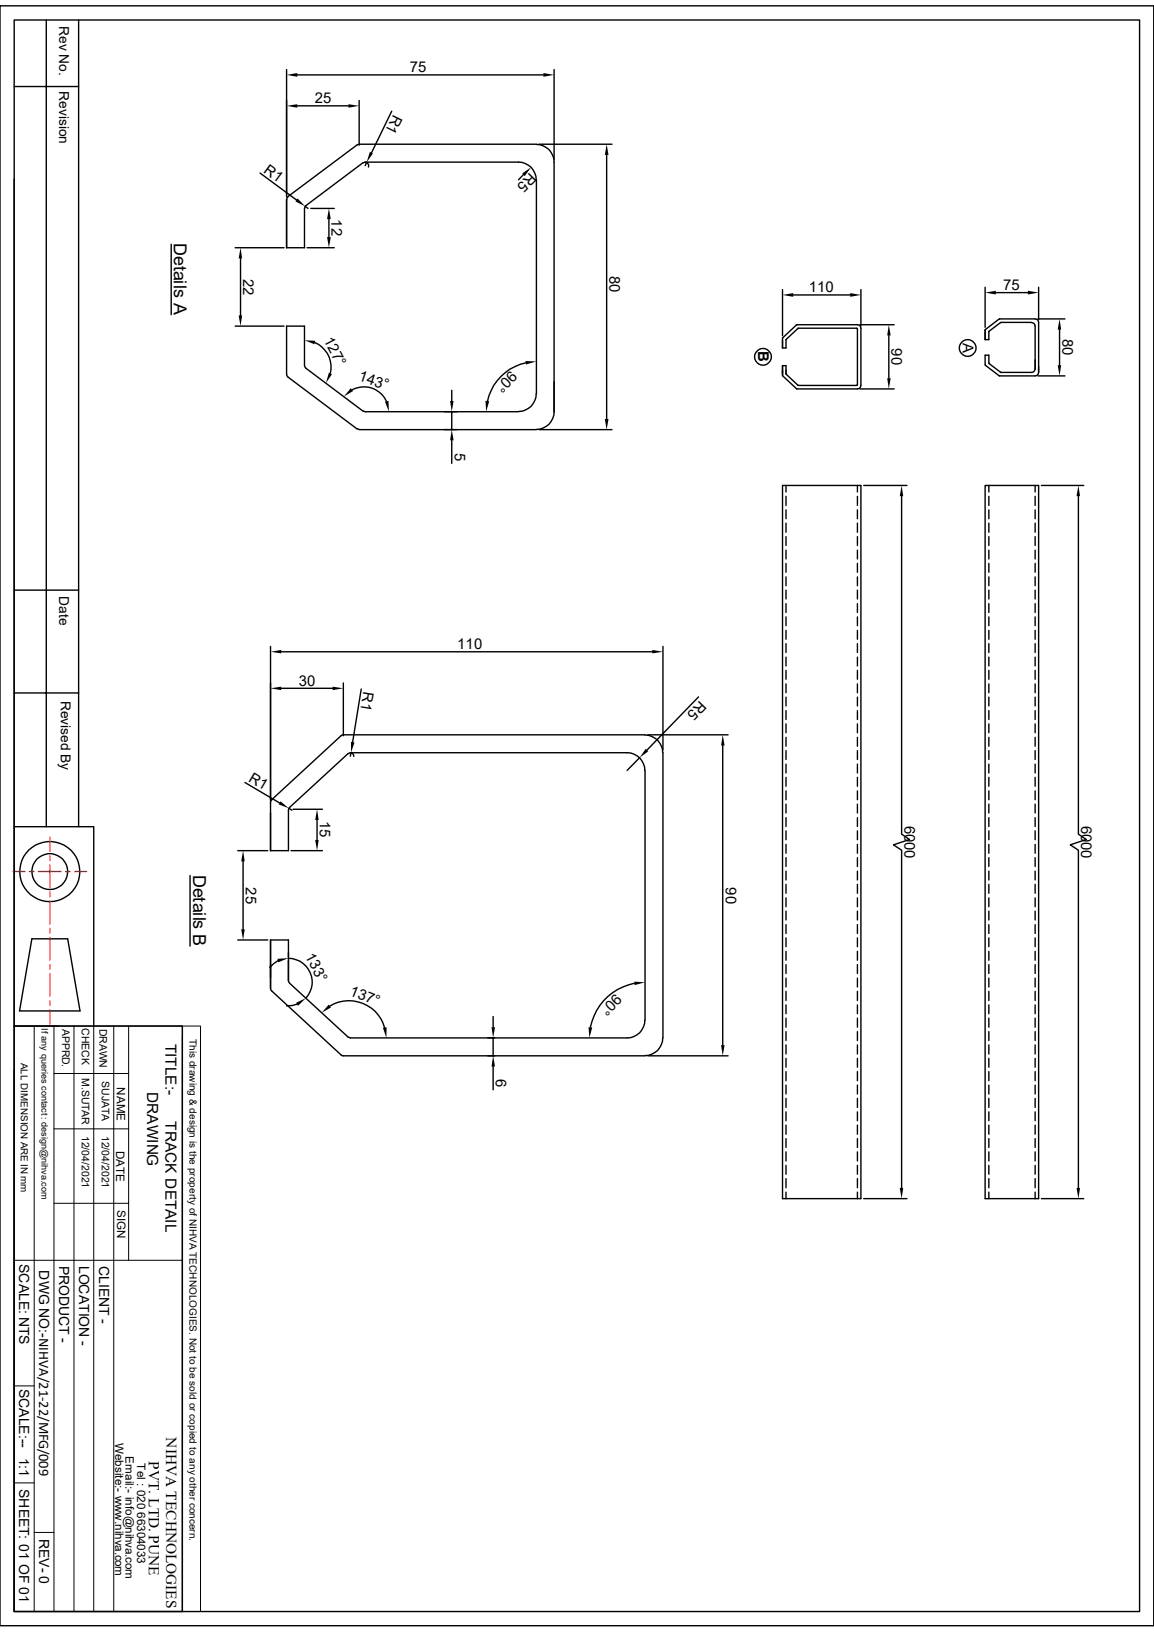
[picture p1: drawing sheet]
<svg xmlns="http://www.w3.org/2000/svg" width="210mm" height="297mm" viewBox="0 0 210 297" stroke-linecap="round" stroke-linejoin="round" font-family="sans-serif">
<g fill="none" stroke="#000" stroke-width=".25">
<path d="M0 1.1h210v294.8h-210zM2.6 3.6h204.8v289.7h-204.8zM2.6 15.7h11.7M8.4 3.6v146.9M14.3 3.6v146.9M52.2 12.7v23.1M54.1 13.6h44.8M54.1 19.3h9.3M65.4 18.3v8.1M100.8 12.7v16.3M2.6 32.6v117.9h14.5v36.2M47.3 31.5l6.7 4.9"/>
<path d="M55.5 37.5l.5 .4M56.6 37.9h4.2M59.9 39.9v3.2M66.5 29.5h27.9a3.2 3.2 0 0 1 3.2 3.2M66.5 29.5l-.5 .1-10.5 8-.1 7.5h-3.2v-8.8l.2-.5M66.5 29.5a.68 .68 0 0 1 .6 .9M66.7 29.5l-.2 .6M71.3 20.2l-3.7 7.6M95.2 31.8l-.8 .9M97.6 26.2h-32.2l-.4 .2-12.6 9.4M97.6 32.7v39M97.6 26.3a3.2 3.2 0 0 1 3.2 3.2v45.4a3.2 3.2 0 0 1-3.2 3.2"/>
<path d="M98.1 26.2h13.3M110.4 28.2v48M31.2 44.4v12.9M42.8 45.1h8.9M42.8 59.4h8.9M43.8 47v10.4M55.9 45.1h4.9M142.4 52.7v8.4M144.4 53.7h10.3M156.5 59.1h6.2M156.7 52.7v6.6M179.3 52.3v7.3"/>
<path d="M181.2 53.3h5.9M181.9 58.1l6.5-.1 .3 .1 .3 .6-.1 9.4-.2 .2-.3 .1h-6.5M181.9 58l-2.6 2M187.7 58.7l.4 .1 .3 .6v7.7l-.3 .6-5.9 .1-2.2-1.6v-1.6h-.7v1.8M187.7 58.7h-5.5l-2.2 1.6v1.5h-.7v-1.8M188.9 58h4.9M189 52.3v5.9M192.8 60v6.5M57.3 62.4a4.8 4.8 0 0 1 2.8 5.5M64.1 71a4.5 4.5 0 0 1 6.2 2M65 78l.4 .1M65.4 78.2h32.2"/>
<path d="M82.2 71v2M82.2 74.9v3.3M94.4 74.9h-27.9l-.5-.1-10.3-7.8-.3-.5v-7.1h-3.2v9l12.8 9.7M95.7 66a9.1 9.1 0 0 0-7 7M97.6 71.7a3.2 3.2 0 0 1-3.2 3.2M98.1 78.2h13.3M142.5 61.5l2.5-2.4 11.4 .1 .3 .5-.1 10.7-.2 .3-.4 .1h-11l-2.6-2.5v-1.8h.6l.1 1.6 2.2 2h10.6l.1-.1v-10.1l-.1-.2h-10.6l-2.2 2.1-.1 1.5h-.6zM156.5 70.8h6.2M161.8 61v7.8M179.3 66.4l2.6 2M188.9 68.4h4.9M82.2 80.1v4.2"/>
<path d="M142.4 88.3h14.3v129.8h-14.3zM143 88.3v1.2M143 90.3v1.7M143 92.8v1.6M143 95.2v1.7M143 97.7v1.6M156 88.3v1.2M156 90.3v1.7M156 92.8v1.6M156 95.2v1.7M156 97.7v1.6M157.2 88.3h7.9"/>
<path d="M164.1 90.3v61.5l1.4 1-2.9 1 1.5 .9v61.5M179.3 88.3h9.7v129.8h-9.7zM180 88.3v1.2M180 90.3v1.7M180 92.8v1.6M180 95.2v1.7M180 97.7v1.6M188.4 88.3v1.2M188.4 90.3v1.7M188.4 92.8v1.6M188.4 95.2v1.7M188.4 97.7v1.6"/>
<path d="M189.5 88.3h7.7M196.3 90.3v61.5l1.4 1-2.9 1 1.5 .9v61.5M2.6 107.4h11.7M49.2 117.6v28.2M51.2 118.6h67.5M120.6 117.6v18.9M143 100.1v1.6M143 102.5v1.6M143 105v1.6M143 107.4v1.6M143 109.9v1.6M143 112.3v1.6"/>
<path d="M143 114.7v1.6M143 117.1v1.6M143 119.6v1.6M156 100.1v1.6M156 102.5v1.6M156 105v1.6M156 107.4v1.6M156 109.9v1.6M156 112.3v1.6M156 114.7v1.6M156 117.1v1.6M156 119.6v1.6"/>
<path d="M180 100.1v1.6M180 102.5v1.6M180 105v1.6M180 107.4v1.6M180 109.9v1.6M180 112.3v1.6M180 114.7v1.6M180 117.1v1.6M180 119.6v1.6M188.4 100.1v1.6M188.4 102.5v1.6M188.4 105v1.6"/>
<path d="M188.4 107.4v1.6M188.4 109.9v1.6M188.4 112.3v1.6M188.4 114.7v1.6M188.4 117.1v1.6M188.4 119.6v1.6M2.6 126.1h11.7M51.2 125.3h9.3M62.5 124.3v9.6M63.8 137h50.3a3.2 3.2 0 0 1 3.2 3.2M63.8 137a.65 .65 0 0 1 .6 .7M63.8 137l-.5 .2-10.6 9.8"/>
<path d="M63.9 137l-.1 .6M65.7 125.4l-1.5 9.6M116.4 137.9l-2.3 2.3M117.4 133.7l-55.2 .1-12.9 12-.1 9h3.3v-7.4l.2-.4M117.4 133.8a3.2 3.2 0 0 1 3.2 3.2M117.9 133.7h14.6M120.6 137v51.9M127.1 126.8l-9.3 9.7M131.5 135.7v54.5M143 122v1.6M143 124.5v1.6M143 126.9v1.6"/>
<path d="M143 129.3v1.6M143 131.7v1.6M143 134.2v1.6M143 136.6v1.6M143 139.1v1.6M156 122v1.6M156 124.5v1.6M156 126.9v1.6M156 129.3v1.6M156 131.7v1.7M156 134.2v1.6M156 136.6v1.6"/>
<path d="M156 139.1v1.6M180 122v1.6M180 124.5v1.6M180 126.9v1.6M180 129.3v1.6M180 131.7v1.7M180 134.2v1.6M180 136.6v1.6M180 139.1v1.6M188.4 122v1.6M188.4 124.5v1.6M188.4 126.9v1.6"/>
<path d="M188.4 129.3v1.6M188.4 131.7v1.7M188.4 134.2v1.6M188.4 136.6v1.6M188.4 139.1v1.6M2.6 150.5v36.2M34.6 159.3v12.9M43.3 154.8h5.4M44.2 156.8v12.3M44.6 142.4l6.3 3.7M52.6 147.1l.5 .3M53 154.8h5.7"/>
<path d="M53.3 147.3h5.4M57.7 149.2v3.7M117.4 140.2v45.5M143 141.5v1.6M143 143.9v1.6M143 146.3v1.7M143 148.8v1.6M143 151.2v1.6M143 153.7v1.6M143 156.1v1.6M143 158.5v1.6M156 141.5v1.6"/>
<path d="M156 143.9v1.6M156 146.3v1.7M156 148.8v1.6M156 151.2v1.6M156 153.7v1.6M156 156.1v1.6M156 158.5v1.6M180 141.5v1.6M180 143.9v1.6M180 146.3v1.7M180 148.8v1.6M180 151.2v1.6"/>
<path d="M180 153.7v1.6M180 156.1v1.6M180 158.5v1.6M188.4 141.5v1.6M188.4 143.9v1.6M188.4 146.3v1.7M188.4 148.8v1.6M188.4 151.2v1.6M188.4 153.7v1.6M188.4 156.1v1.6M188.4 158.5v1.6M5.8 170.9h6.5l2.3 13.1h-11z"/>
<path d="M43.3 171.1h5.4M50.6 174.8l-1.5 1.3M52.5 174.4a4.3 4.3 0 0 1 3.9 2.6 4.3 4.3 0 0 1-.7 4.7M52.7 178.9l10.6 9.8 .5 .2h50.3a3.2 3.2 0 0 0 3.2-3.2M52.7 178.9l-.2-.5v-7.3h-3.3l.1 9 12.9 12 55.2 .1M115.4 178.9a10.2 10.2 0 0 0-8 8M143 161v1.6M143 163.4v1.6M143 165.8v1.6M143 168.3v1.6M143 170.7v1.6M143 173.1v1.7"/>
<path d="M143 175.6v1.6M143 178v1.6M156 161v1.6M156 163.4v1.6M156 165.8v1.6M156 168.3v1.6M156 170.7v1.6M156 173.1v1.7M156 175.6v1.6M156 178v1.6M180 161v1.6M180 163.4v1.6"/>
<path d="M180 165.8v1.6M180 168.3v1.6M180 170.7v1.6M180 173.1v1.7M180 175.6v1.6M180 178v1.6M188.4 161v1.6M188.4 163.4v1.6M188.4 165.8v1.6M188.4 168.3v1.6M188.4 170.7v1.6M188.4 173.1v1.7"/>
<path d="M188.4 175.6v1.6M188.4 178v1.6M2.6 186.7h30.6v106.6h-30.6zM2.6 194.8v98.5M54.1 182.8l-1 .2h-.9M60 183.1a6.7 6.7 0 0 1 10 3.9M89.7 185v1.9M89.7 188.9v3.3M89.7 194.1v4.2M117.9 192.2h14.6M120.6 188.9a3.2 3.2 0 0 1-3.2 3.2M143 180.4v1.7"/>
<path d="M143 182.9v1.6M143 185.3v1.6M143 187.7v1.7M143 190.2v1.6M143 192.6v1.6M143 195v1.7M143 197.5v1.6M143 199.9v1.6M156 180.4v1.7M156 182.9v1.6M156 185.3v1.6M156 187.7v1.7"/>
<path d="M156 190.2v1.6M156 192.6v1.6M156 195v1.7M156 197.5v1.6M156 199.9v1.6M180 180.4v1.7M180 182.9v1.6M180 185.3v1.6M180 187.7v1.7M180 190.2v1.6M180 192.6v1.6M180 195v1.7"/>
<path d="M180 197.5v1.6M180 199.9v1.6M188.4 180.4v1.7M188.4 182.9v1.6M188.4 185.3v1.6M188.4 187.7v1.7M188.4 190.2v1.6M188.4 192.6v1.6M188.4 195v1.7M188.4 197.5v1.6M188.4 199.9v1.6M143 202.4v1.6"/>
<path d="M143 204.8v1.6M143 207.2v1.6M143 209.6v1.7M143 212.1v1.6M143 214.5v1.7M143 217v1.1M156 202.4v1.6M156 204.8v1.6M156 207.2v1.6M156 209.6v1.7M156 212.1v1.6M156 214.5v1.7"/>
<path d="M156 217v1.1M157.2 218.1h7.9M180 217v1.1M180 202.4v1.6M180 204.8v1.6M180 207.2v1.6M180 209.6v1.7M180 212.1v1.6M180 214.5v1.7M188.4 202.4v1.6M188.4 204.8v1.6M188.4 207.2v1.6"/>
<path d="M188.4 209.6v1.7M188.4 212.1v1.6M188.4 214.5v1.7M188.4 217v1.1M189.5 218.1h7.7"/>
<circle cx="138.9" cy="64.9" r="1.52"/>
<circle cx="176.1" cy="63.3" r="1.52"/>
<circle cx="9.1" cy="158.6" r="5.5"/>
<circle cx="9.1" cy="158.6" r="3.3"/>
</g>
<g fill="none" stroke="#000" stroke-width=".18">
<path d="M2.6 186.7h30.6M6.2 186.7v106.6M9.8 195.4h13.6M9.8 186.7v106.6M13.5 186.7v106.6M17.1 186.7v106.6M20.7 186.7v106.6M23.4 186.7v42.7M33.2 186.7h3.3v106.6h-3.3zM33.2 188.6v104.7M9.8 219h13.6M9.8 205.4h13.6"/>
<path d="M2.6 229.4h30.6M2.6 252.2h3.6M2.6 269.9h3.6M6.2 278.9h3.6"/>
</g>
<g fill="none" stroke="#f00" stroke-width=".25">
<path d="M2.4 158.6h2.1M5.3 158.6h.9M7 158.6h4.1M9.1 152.4v2.5M9.1 155.8v.8M9.1 157.4v4.1M11.9 158.6h.9M13.6 158.6h2.1M9.1 162.3v.9M9.1 164v4.1M9.1 169v.8M9.1 170.6v4.2"/>
<path d="M9.1 175.6v.8M9.1 177.2v4.1M9.1 182.2v.8M9.1 183.8v2.6"/>
</g>
<g fill="#000">
<path d="M52.2 13.6l1.9-.3v.7zM52.2 19.3l1.9-.3v.6zM63.4 19l2 .3-2 .3zM98.9 13.3l1.9 .3-1.9 .4zM54.1 36.1l1.4 1.4-1.7-.8zM59.9 37.9l.3 2h-.7zM67.3 27.6l.6 .3-1.2 1.6zM95 31.6l1.6-1.2-1.1 1.6zM110.4 26.2l.3 2h-.6zM43.8 45.1l.3 1.9h-.7zM43.4 57.4h.7l-.3 2zM59.5 43.1h.7l-.3 2z"/>
<path d="M142.4 53.7l2-.4v.7zM154.7 53.3l2 .4-2 .3zM179.3 53.3l1.9-.4v.7zM187.1 52.9l1.9 .4-1.9 .3zM192.8 58l.3 2h-.6zM55.4 61.9l2 .1-.2 .7zM59.9 67.8l.5 .3-1.1 1.6zM63.8 70.7l.5 .5-1.7 1zM70.1 73.1l.6-.2 .1 2zM81.9 73h.6l-.3 1.9zM88.3 72.9l.7 .1-.5 1.9zM95.6 65.7l2 .1-1.9 .5z"/>
<path d="M110.1 76.2h.6l-.3 2zM161.8 59.1l.3 1.9h-.6zM161.5 68.8h.6l-.3 2zM192.5 66.5h.6l-.3 1.9zM82.2 78.2l.3 1.9h-.6zM164.1 88.3l.3 2h-.7zM196.3 88.3l.3 2h-.7zM49.2 118.6l2-.3v.6zM118.7 118.3l1.9 .3-1.9 .3zM49.2 125.3l2-.3v.6zM60.5 125l2 .3-2 .3zM63.9 135l.6 .1-.6 1.9z"/>
<path d="M117.5 136.3l.5 .4-1.6 1.2zM131.5 133.7l.4 2h-.7zM44.2 154.8l.3 2h-.6zM51.1 145.8l1.5 1.3-1.9-.7zM57.4 152.9h.6l-.3 1.9zM57.7 147.3l.3 1.9h-.6zM43.9 169.1h.6l-.3 2zM50.5 174.5l2-.1-1.9 .7zM115.4 178.6l2 .2-1.9 .5zM53.9 182.5l1.8-.8-1.5 1.3zM59.8 182.8l.4 .5-1.7 1zM69.7 187l.7-.1-.1 2z"/>
<path d="M89.5 186.9h.6l-.4 2zM89.7 192.2l.4 1.9h-.6zM107.1 186.9l.7 .1-.5 1.9zM131.2 190.2h.7l-.4 2zM163.7 216.2h.7l-.3 1.9zM195.9 216.2h.7l-.3 1.9z"/>
</g>
<g font-size="3.3">
<text x="31.7" y="44.2" transform="rotate(90 31.7 44.2)">Details A</text>
<text x="35.1" y="159.2" transform="rotate(90 35.1 159.2)">Details B</text>
</g>
<g font-size="2.8">
<text x="30.1" y="190" transform="rotate(90 30.1 190)">TITLE:-</text>
<text x="26.8" y="198.7" transform="rotate(90 26.8 198.7)">DRAWING</text>
<text x="30.1" y="204.1" transform="rotate(90 30.1 204.1)">TRACK DETAIL</text>
<text x="30.3" y="261.6" transform="rotate(90 30.3 261.6)">NIHVA TECHNOLOGIES</text>
<text x="27.1" y="265.9" transform="rotate(90 27.1 265.9)">PVT. LTD. PUNE</text>
</g>
<g font-size="2.7">
<text x="74.6" y="13.1">75</text>
<text x="57.3" y="18.8">25</text>
<text x="71.6" y="20.7" transform="rotate(116 71.6 20.7)">R1</text>
<text x="47.8" y="31.2" transform="rotate(36 47.8 31.2)">R1</text>
<text x="96.4" y="31.4" transform="rotate(135 96.4 31.4)">R5</text>
<text x="60.3" y="39.9" transform="rotate(90 60.3 39.9)">12</text>
<text x="44.2" y="50.7" transform="rotate(90 44.2 50.7)">22</text>
<text x="110.9" y="50.2" transform="rotate(90 110.9 50.2)">80</text>
<text x="147.2" y="53.2">110</text>
<text x="182.6" y="52.7">75</text>
<text x="58.8" y="61.8" transform="rotate(62 58.8 61.8)">127°</text>
<text x="138" y="63.9" transform="rotate(90 138 63.9)">B</text>
<text x="162.3" y="63.4" transform="rotate(90 162.3 63.4)">90</text>
<text x="175.2" y="62.4" transform="rotate(90 175.2 62.4)">A</text>
<text x="193.3" y="61.7" transform="rotate(90 193.3 61.7)">80</text>
<text x="65.1" y="69.2" transform="rotate(18 65.1 69.2)">143°</text>
<text x="93" y="67.4" transform="rotate(135 93 67.4)">90°</text>
<text x="82.8" y="82.5" transform="rotate(90 82.8 82.5)">5</text>
<text x="83.2" y="118.1">110</text>
<text x="54.4" y="124.8">30</text>
<text x="66.2" y="125.7" transform="rotate(99 66.2 125.7)">R1</text>
<text x="127.3" y="127.4" transform="rotate(134 127.3 127.4)">R5</text>
<text x="45.1" y="142.1" transform="rotate(31 45.1 142.1)">R1</text>
<text x="58.2" y="149.4" transform="rotate(90 58.2 149.4)">15</text>
<text x="164.6" y="150.2" transform="rotate(90 164.6 150.2)">6000</text>
<text x="196.8" y="150.2" transform="rotate(90 196.8 150.2)">6000</text>
<text x="44.7" y="161.5" transform="rotate(90 44.7 161.5)">25</text>
<text x="132.1" y="161.5" transform="rotate(90 132.1 161.5)">90</text>
<text x="55.5" y="173.9" transform="rotate(63 55.5 173.9)">13 °</text>
<text x="63.5" y="181.1" transform="rotate(21 63.5 181.1)">137°</text>
<text x="112" y="180.7" transform="rotate(135 112 180.7)">90°</text>
<text x="90.3" y="196.4" transform="rotate(90 90.3 196.4)">6</text>
</g>
<g font-size="2.5">
<text x="10.8" y="4.7" transform="rotate(90 10.8 4.7)">Rev No.</text>
<text x="10.8" y="16.6" transform="rotate(90 10.8 16.6)">Revision</text>
<text x="10.8" y="108.5" transform="rotate(90 10.8 108.5)">Date</text>
<text x="11" y="127.5" transform="rotate(90 11 127.5)">Revised By</text>
<text x="3.5" y="230" transform="rotate(90 3.5 230)">SCALE: NTS</text>
<text x="7.1" y="231.2" transform="rotate(90 7.1 231.2)">DWG NO:-NIHVA/21-22/MFG/009</text>
<text x="10.8" y="230.3" transform="rotate(90 10.8 230.3)">PRODUCT -</text>
<text x="14.4" y="230.3" transform="rotate(90 14.4 230.3)">LOCATION -</text>
<text x="18" y="230.4" transform="rotate(90 18 230.4)">CLIENT -</text>
<text x="3.5" y="252.7" transform="rotate(90 3.5 252.7)">SCALE:--</text>
<text x="3.5" y="265.3" transform="rotate(90 3.5 265.3)">1:1</text>
<text x="3.5" y="271" transform="rotate(90 3.5 271)">SHEET: 01 OF 01</text>
<text x="7.2" y="280" transform="rotate(90 7.2 280)">REV- 0</text>
</g>
<g font-size="2.1">
<text x="21.3" y="197.9" transform="rotate(90 21.3 197.9)">NAME</text>
<text x="21.1" y="209.4" transform="rotate(90 21.1 209.4)">DATE</text>
<text x="21.3" y="220.2" transform="rotate(90 21.3 220.2)">SIGN</text>
<text x="21" y="262.6" transform="rotate(90 21 262.6)">Website:- www.nihva.com</text>
<text x="22.9" y="265" transform="rotate(90 22.9 265)">Email:- info@nihva.com</text>
<text x="25" y="266.3" transform="rotate(90 25 266.3)">Tel : 020 66304033</text>
</g>
<g font-size="1.9">
<text x="11.3" y="187.2" transform="rotate(90 11.3 187.2)">APPRD.</text>
<text x="14.9" y="187.1" transform="rotate(90 14.9 187.1)">CHECK</text>
<text x="18.1" y="187.2" transform="rotate(90 18.1 187.2)">DRAWN</text>
<text x="14.9" y="196.2" transform="rotate(90 14.9 196.2)">M.SUTAR</text>
<text x="18.5" y="196.8" transform="rotate(90 18.5 196.8)">SUJATA</text>
<text x="14.9" y="206.7" transform="rotate(90 14.9 206.7)">12/04/2021</text>
<text x="18.5" y="206.7" transform="rotate(90 18.5 206.7)">12/04/2021</text>
</g>
<g font-size="1.8">
<text x="34.5" y="189.1" transform="rotate(90 34.5 189.1)">This drawing &amp; design is the property of NIHVA TECHNOLOGIES. Not to be sold or copied to any other concern.</text>
<text x="3.8" y="193.4" transform="rotate(90 3.8 193.4)">ALL DIMENSION ARE IN mm</text>
</g>
<text font-size="1.7" x="7.5" y="187.2" transform="rotate(90 7.5 187.2)">If any queries contact : design@nihva.com</text>
</svg>
